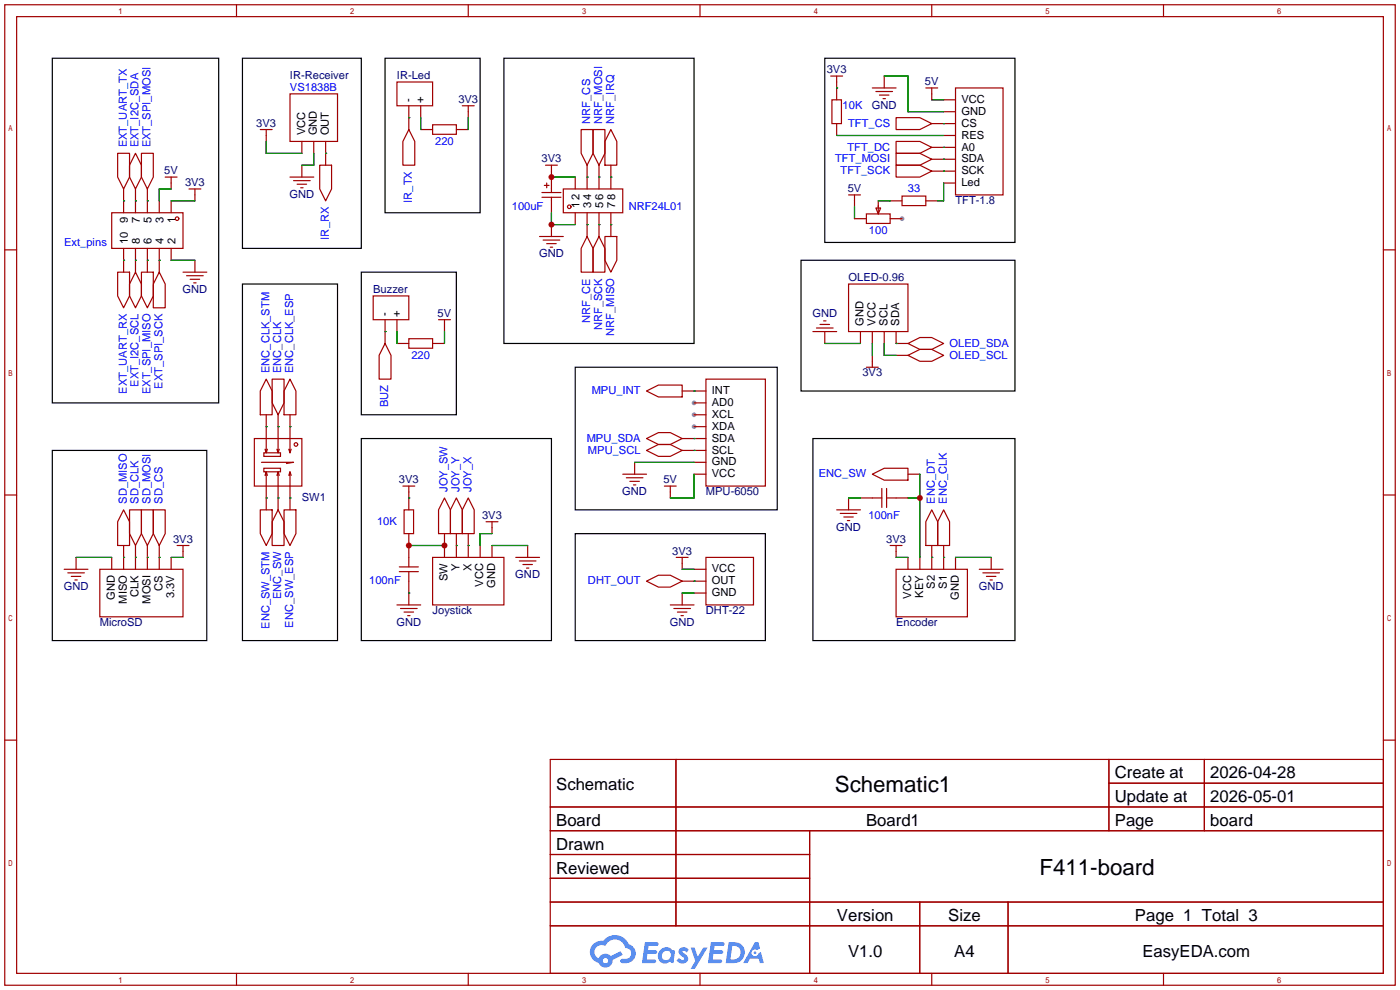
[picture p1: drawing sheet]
<svg xmlns="http://www.w3.org/2000/svg" width="299mm" height="212mm" viewBox="0 0 299 212" stroke-linecap="round" stroke-linejoin="round" font-family="sans-serif">
<g fill="#999">
<circle cx="148.3" cy="86.1" r=".51"/>
<circle cx="148.3" cy="88.6" r=".51"/>
<circle cx="148.3" cy="91.2" r=".51"/>
<circle cx="192.8" cy="46.7" r=".51"/>
</g>
<g fill="none" stroke="#a10000" stroke-width=".25">
<path d="M1 1h297.2v209.6h-297.2zM3.6 3.6h292.1v204.4h-292.1zM50.5 1v2.6M100.1 1v2.6M149.6 1v2.6M199.1 1v2.6M248.7 1v2.6M1 53.4h2.6M295.7 53.4h2.5M1 105.8h2.6M295.7 105.8h2.5M1 158.2h2.6"/>
<path d="M295.7 158.2h2.5M117.6 162.3h178.1v45.7h-178.1zM117.6 172.5h178.1M117.6 177.5h178.1M144.5 162.3v35.6M173 177.5v30.5M237 162.3v15.2M237 167.4h58.7M257.4 162.3v15.2M117.6 182.6h55.4M117.6 192.8h178.1M117.6 187.7h55.4"/>
<path d="M117.6 197.9h178.1M196.6 192.8v15.2M215.4 192.8v15.2M50.5 208v2.6M100.1 208v2.6M149.6 208v2.6M199.1 208v2.6M248.7 208v2.6"/>
</g>
<g fill="#5487ff">
<path d="M145.3 202.7a1.3 1.3 0 0 1 1.9 .3l-.4 .6a.54 .54 0 0 0-.9-.2l.1 .2a1.34 1.34 0 0 1 .9 1.8 1.47 1.47 0 0 1-2.3-.1l.5-.6 .8 .5a.31 .31 0 0 0 .4-.3 .31 .31 0 0 0-.3-.4 1.12 1.12 0 0 1-.7-1.8z"/>
<path d="M147.6 202.5h.9l.6 2 1.2-2h.9l-2.7 4.6h-.9l1-1.7z"/>
<path d="M137.8 201.4h1.7a1.31 1.31 0 0 1 1.2 .2 .4 .4 0 0 1-.3 .5l-1.8 .1-.1 .9h1.6a.4 .4 0 0 1 .4 .4 .4 .4 0 0 1-.5 .4h-1.6l-.2 1.2h1.4a.46 .46 0 0 1 .5 0 .46 .46 0 0 1 .1 .5l-.4 .2h-2.6z"/>
<path d="M151.9 201.4h1.7a1.32 1.32 0 0 1 1.2 .2 .39 .39 0 0 1-.3 .5l-1.8 .1-.1 .9h1.6a.4 .4 0 0 1 .4 .4 .4 .4 0 0 1-.4 .4h-1.7l-.2 1.2h1.4a.46 .46 0 0 1 .5 0 .46 .46 0 0 1 .1 .5l-.4 .2h-2.6z"/>
<path d="M161.3 201.4h.8l.3 1.3-.6 .4a.75 .75 0 0 0-1.1 .3 .75 .75 0 0 0 .5 1 .75 .75 0 0 0 .9-.7l.5-.2 .6 2.3h-.8l-.3-.9h-1.8l-.5 .9h-1z"/>
<path d="M155.7 201.4l-.6 4.4h1.5a2.27 2.27 0 0 0 2.6-2.2 2.27 2.27 0 0 0-2.7-2.2zM156.5 202.1a1.5 1.5 0 0 1 1.8 1.6 1.5 1.5 0 0 1-1.9 1.4h-.3z"/>
<path d="M141.2 203a1.6 1.6 0 0 0-.3 2.3 1.6 1.6 0 0 0 2.3 .2l.7 .3 .3-2.4-.1-.3-.5-.1a1.58 1.58 0 0 0-2.4 0zM141.8 203.5a.98 .98 0 0 1 1.6 .4 .98 .98 0 0 1-1.1 1.3 .94 .94 0 0 1-.9-.7 .94 .94 0 0 1 .4-1z"/>
<path d="M126.8 201.8a2.37 2.37 0 0 0 1.1 4 1.54 1.54 0 0 0 1.8 1 1.54 1.54 0 0 0 1.2-1.6l2.2-1.1-.5-.8-2 1a1.57 1.57 0 0 0-2.7 .5 1.5 1.5 0 0 1-.7-2.1 1.5 1.5 0 0 1 2.2-.5 2.23 2.23 0 0 1 2.3-1.4 2.23 2.23 0 0 1 2 1.8 1.16 1.16 0 0 1 1.2 1.1 1.16 1.16 0 0 1-1.1 1.2h-.7a.47 .47 0 0 0-.5 .4 .47 .47 0 0 0 .4 .5 2.17 2.17 0 0 0 2.5-.9 2.17 2.17 0 0 0-.3-2.7l-.8-.4a3.2 3.2 0 0 0-5.5-.7l-1.1 .1zM128.8 205.3a.6 .6 0 0 1 1.2 0 .6 .6 0 0 1-1.2 0z"/>
<circle cx="161.4" cy="203.6" r=".28"/>
</g>
<g fill="none" stroke="#a10000" stroke-width=".25">
<path d="M84.8 17.5h7.7v5.1h-7.7zM177.5 16.3h2.6M178.8 16.3v5M186.4 18.8h5.1M187.2 19.6h3.6M189 16.3v2.5M197.9 18.8h2.5M199.1 18.8v2.5M204.2 18.8h10.2v22.9h-10.2zM25.1 32.8h2.6v5l-1.3 2.6-1.3-2.6zM29 32.8l1.2 2.5v2.5l-1.2 2.6-1.3-2.6v-2.5zM30.2 32.8h2.6v5l-1.3 2.6-1.3-2.6z"/>
<path d="M35.3 37.8h2.5M36.6 37.8v2.6M55.6 27.7h2.6M56.9 27.7v2.5M62 20.1h10.1v10.1h-10.1zM62 37.8h5.1M62.7 38.6h3.6M63.5 39.4h2M64.5 30.2v2.6M64.5 35.3v2.5M67.1 30.2v2.6M68.3 35.3h2.6v5.1l-1.3 2.5-1.3-2.5z"/>
<path d="M69.6 30.2v5.1M87.4 27.7l1.2 2.5v5.1h-2.5v-5.1zM87.4 22.6v5.1M89.9 22.6v2.5M89.9 27.7h2.6M92.5 26.7h5v2h-5zM97.5 27.7h2.6M98.8 22.6h2.5M100.1 22.6v2.5M116.3 39.6h1M116.6 35.3h2.5M116.8 39.1v1"/>
<path d="M117.9 35.3v5.8M122.9 37.8v2.6M124.2 27.7h2.5v5.1l-1.2 2.5-1.3-2.5zM125.5 35.3v5.1M126.7 27.7h2.6v5.1l-1.3 2.5-1.3-2.5zM128 35.3v5.1M130.6 27.7l1.2 2.5v5.1h-2.5v-5.1zM130.6 35.3v5.1M177.8 21.3h2v5.1h-2zM178.8 26.4v2.6M188 20.3h2M188.7 21.1h.5"/>
<path d="M191.5 25.1h5.1l2.5 1.3-2.5 1.3h-5.1zM191.5 30.2h5.1l2.5 1.3-2.5 1.3h-5.1zM191.5 32.8h5.1l2.5 1.2-2.5 1.3h-5.1zM191.5 35.3h5.1l2.5 1.3-2.5 1.2h-5.1zM199.1 36.6h5.1M199.1 34h5.1M199.1 31.5h5.1M199.1 26.4h5.1M201.7 39.1h2.5M201.7 29h2.5M201.7 23.9h2.5M201.7 21.3h2.5"/>
<path d="M23.9 45.5h15.2v7.6h-15.2zM25.1 58.2h2.6v5l-1.3 2.6-1.3-2.6zM26.4 40.4v5.1M26.4 53.1v5.1M29 58.2l1.2 2.5v2.5l-1.2 2.6-1.3-2.6v-2.5zM29 40.4v5.1M29 53.1v5.1M30.2 58.2h2.6v5l-1.3 2.6-1.3-2.6zM31.5 40.4v5.1M31.5 53.1v5.1M34 58.2l1.3 2.5v5.1h-2.5v-5.1zM34 42.9v2.6"/>
<path d="M34 53.1v5.1M36.6 42.9v2.6M36.6 53.1v2.5M39.1 58.2h5.1M39.9 58.9h3.5M40.4 40.4h2.5M40.6 59.7h2.1M41.7 40.4v2.5M41.7 55.6v2.6M64.3 40.1h.5M115.3 50.5h5.1M115.8 41.1h4.1"/>
<path d="M115.8 42.2h4.1M116.1 51.3h3.5M116.8 52.1h2.1M117.6 52.8h.5M117.9 42.2v3.3M117.9 48v2.5M120.4 40.4h12.7v5.1h-12.7zM122.9 45.5v2.5M125.5 50.5l1.2 2.6v5.1h-2.5v-5.1zM125.5 45.5v5M128 50.5l1.3 2.6v5.1h-2.6v-5.1zM128 45.5v5"/>
<path d="M129.3 50.5h2.5v5.1l-1.2 2.6-1.3-2.6zM130.6 45.5v5M181.4 41.7h2.5M182.6 41.7v2.5M182.6 46.7h2.6M185.2 45.7h5v2.1h-5zM187.2 44.4h1l-.5 1.3zM187.7 42.9v2.6M190.2 42.9h2.6M190.2 46.7h2.6M192.8 41.9h5.1v2h-5.1zM197.9 42.9h2.5"/>
<path d="M41.4 60.5h.5M79.8 63.2h7.6v5.1h-7.6zM82.3 73.4l1.3 2.5v5.1h-2.6v-5.1zM82.3 68.3v5.1M84.8 68.3v2.6M84.8 73.4h2.6M87.4 72.4h5.1v2h-5.1zM92.5 73.4h2.5M93.7 68.3h2.6M95 68.3v2.6M173.7 70.9h5.1M174.5 70.1h3.6"/>
<path d="M175.3 69.3h2M176 68.6h.5M176.3 70.9v2.5M181.4 60.7h12.7v10.2h-12.7zM183.9 70.9v2.5M185.2 78.5h2.5M186.4 70.9v2.5M186.4 75.9v2.6M189 70.9v2.5M191.5 70.9v2.5h2.6M191.5 75.9h2.6M194.1 75.9l2.5-1.2h2.5l2.6 1.2-2.6 1.3h-2.5z"/>
<path d="M194.1 73.4l2.5-1.3h2.5l2.6 1.3-2.6 1.3h-2.5zM54.4 93.7h10.1v10.2h-10.1zM55.9 98.8h6.8l-1.5 .3M56.4 96.8h3.5v.7h-3.5zM56.9 88.6v8.2l-.3-.8M56.9 81l1.3 2.6v5h-2.6v-5zM57.1 96l-.2 .8M58.2 81h2.5v5.1l-1.3 2.5-1.2-2.5zM59.4 88.6v8.2l-.2-.8M59.7 96l-.3 .8M62 88.6v8.2l-.3-.8M62 81l1.2 2.6v5h-2.5v-5z"/>
<path d="M62.2 96l-.2 .8M135.6 98.8v2.5M138.2 83.6l2.5-1.3h5.1v2.5h-5.1zM138.2 96.3l2.5-1.3h2.6l2.5 1.3-2.5 1.2h-2.6zM138.2 93.7l2.5-1.2h2.6l2.5 1.2-2.5 1.3h-2.6zM145.8 83.6h5.1M145.8 93.7h5.1M145.8 96.3h5.1M148.3 86.1h2.6M148.3 88.6h2.6M148.3 91.2h2.6M148.3 98.8h2.6"/>
<path d="M150.9 81h12.7v22.9h-12.7zM16.3 119.1v2.6M23.9 119.1v2.6M26.4 109l1.3 2.5v5.1h-2.6v-5.1zM26.4 116.6v5.1M27.7 109h2.5v5l-1.2 2.6-1.3-2.6zM29 116.6v5.1M30.2 109h2.6v5l-1.3 2.6-1.3-2.6zM31.5 116.6v5.1M32.8 109h2.5v5l-1.3 2.6-1.2-2.6zM34 116.6v5.1M36.6 119.1v2.6"/>
<path d="M37.8 116.6h2.6M39.1 116.6v2.5M55.6 109h2.6v5l-1.3 2.6-1.3-2.6zM56.4 100.1h3.5v.7h-3.5zM56.6 101.6l.3-.8v8.2M56.9 100.8l.2 .8M59.2 101.6l.2-.8v8.2M59.4 109l1.3 2.5v5.1h-2.5v-5.1zM59.4 100.8l.3 .8M60.7 109h2.5v5l-1.2 2.6-1.3-2.6zM61.7 101.6l.3-.8v8.2M62 100.8l.2 .8"/>
<path d="M86.1 103.9h2.5M86.4 109h2v5h-2zM87.4 103.9v5.1M87.4 114v7.2M92.5 119.1h15.2v10.2h-15.2zM95 106.4l1.3 2.6v5h-2.6v-5zM95 114v5.1M97.5 106.4l1.3 2.6v5h-2.5v-5zM97.5 114v5.1M100.1 106.4l1.2 2.6v5h-2.5v-5zM100.1 114v5.1M102.6 116.6v2.5"/>
<path d="M103.9 111.5h2.5M105.2 111.5v2.5M105.2 116.6v2.5M110.2 119.1h5.1M111 119.9h3.6M112.8 116.6v2.5M133.1 101.3h5.1M133.9 102.1h3.5M134.6 102.9h2.1M135.4 103.6h.5M142 103.9h2.5M143.3 103.9v2.5"/>
<path d="M144.5 119.1h2.6M145.8 119.1v2.6M148.3 101.3h2.6M150.9 119.1h10.1v10.2h-10.1zM178.8 109h5.1M179.6 109.7h3.5M180.3 110.5h2.1M181.1 111.3h.5M181.4 106.4v2.6M183.9 106.4h4.6M186.4 101.3l2.6-1.2h5.1v2.5h-5.1zM188.5 104.4v4.1"/>
<path d="M189.5 106.4h4.6M189.5 104.4v4.1M190.2 116.6h2.6M191.5 116.6v2.5M194.1 101.3h2.5M194.1 119.1v2.6M196.6 119.1v2.6M199.1 109l1.3 2.5v5.1h-2.5v-5.1zM199.1 116.6v5.1M201.7 109l1.2 2.5v5.1h-2.5v-5.1zM201.7 116.6v5.1M204.2 119.1v2.6"/>
<path d="M211.8 119.1v2.6M13.7 121.7h5.1M14.5 122.4h3.5M15.2 123.2h2.1M16 124h.5M21.3 121.7h17.8v10.1h-17.8zM84.8 129.3h5.1M85.3 121.2h4.1M85.3 122.2h4.1M85.6 130h3.6M86.4 130.8h2M87.1 131.6h.5"/>
<path d="M87.4 122.2v7.1M111.8 120.6h2M112.5 121.4h.5M138.2 124.2l2.5-1.3h2.6l2.5 1.3-2.5 1.3h-2.6zM143.3 129.3h5M144 130h3.6M144.8 130.8h2M145.5 131.6h.5M145.8 124.2h5.1M145.8 126.7v2.6M148.3 126.7h2.6M148.3 121.7h2.6"/>
<path d="M191.5 121.7h15.3v10.1h-15.3zM209.3 121.7h5.1M210.1 122.4h3.5M210.8 123.2h2.1M211.6 124h.5"/>
<circle cx="37.8" cy="46.7" r=".38"/>
<circle cx="121.7" cy="44.2" r=".38"/>
<circle cx="63.2" cy="95" r=".38"/>
</g>
<g fill="none" stroke="#008700" stroke-width=".25">
<path d="M178.8 18.8h.1M189 16.3h5.1v7.6h7.6M56.9 30.2v2.6h7.6M67.1 32.8v2.5h-2.6M69.6 32.8h.1M87.4 25.1h.1M89.9 25.1v2.6M100.1 25.1v2.6M117.9 37.8h5M125.5 37.8h.1M128 37.8h.1M130.6 37.8h.1"/>
<path d="M178.8 29h22.9M199.1 21.3h2.6M201.7 26.4h.1M201.7 31.5h.1M201.7 34h.1M201.7 36.6h.1M201.7 39.1v3.8h-1.3M26.4 42.9h.1M26.4 55.6h.1M29 42.9h.1M29 55.6h.1M31.5 55.6h.1"/>
<path d="M31.5 42.9h.1M34 55.6h.1M36.6 42.9h5.1M36.6 40.4h-2.6v2.5M36.6 55.6h5.1M117.9 45.5v2.5h5M125.5 48h.1M128 48h.1M130.6 48h.1M182.6 44.2v2.5M187.7 42.9h2.5M82.3 70.9h.1"/>
<path d="M84.8 70.9v2.5M95 70.9v2.5M176.3 73.4h7.6M186.4 73.4v2.5M189 73.4v2.5h2.5M191.5 73.4h.1M56.9 91.2h.1M59.4 91.2h.1M62 91.2h.1M135.6 98.8h12.7M148.3 83.6h.1M148.3 96.3h.1"/>
<path d="M148.3 93.7h.1M16.3 119.1h7.6M26.4 119.1h.1M29 119.1h.1M31.5 119.1h.1M34 119.1h.1M36.6 119.1h2.5M56.9 106.4h.1M59.4 106.4h.1M62 106.4h.1M87.4 106.4h.1M87.4 116.6h7.6"/>
<path d="M97.5 116.6h.1M100.1 116.6h.1M105.2 116.6h7.6M105.2 114h-2.6v2.6M148.3 101.3v5.1h-5M181.4 106.4h2.5M191.5 119.1h2.6M194.1 106.4h2.5M196.6 101.3v17.8M199.1 119.1h.1M201.7 119.1h.1M204.2 119.1h7.6"/>
<path d="M87.4 126.7h.1M145.8 121.7h2.5M145.8 126.7h2.5M148.3 124.2h.1"/>
</g>
<g fill="none" stroke="#000" stroke-width=".25">
<path d="M11.2 12.4h35.5v73.7h-35.5zM51.8 12.4h25.4v40.7h-25.4zM82.3 12.4h20.3v33.1h-20.3zM107.7 12.4h40.6v61h-40.6zM176.3 12.4h40.6v39.4h-40.6zM77.2 58.2h20.3v30.4h-20.3zM171.2 55.6h45.7v28h-45.7zM51.8 60.7h20.3v76.2h-20.3zM122.9 78.5h43.2v30.5h-43.2zM11.2 96.3h33v40.6h-33zM77.2 93.7h40.7v43.2h-40.7zM173.7 93.7h43.2v43.2h-43.2z"/>
<path d="M122.9 114h40.7v22.9h-40.7z"/>
</g>
<g fill="#c00">
<circle cx="196.6" cy="106.4" r=".63"/>
<circle cx="87.4" cy="116.6" r=".63"/>
<circle cx="95" cy="116.6" r=".63"/>
<circle cx="117.9" cy="37.8" r=".63"/>
<circle cx="117.9" cy="48" r=".63"/>
</g>
<g font-size="4.8">
<text x="178.4" y="169.2">Schematic1</text>
<text x="222.2" y="187">F411-board</text>
</g>
<g font-size="3.6">
<text x="238.3" y="166.4">Create at</text>
<text x="258.7" y="166.4">2026-04-28</text>
<text x="118.9" y="168.9">Schematic</text>
<text x="238.3" y="171.5">Update at</text>
<text x="258.7" y="171.5">2026-05-01</text>
<text x="118.9" y="176.5">Board</text>
<text x="185.1" y="176.5">Board1</text>
<text x="238.3" y="176.5">Page</text>
<text x="258.7" y="176.5">board</text>
<text x="118.9" y="181.6">Drawn</text>
<text x="118.9" y="186.7">Reviewed</text>
<text x="178.9" y="196.9">Version</text>
<text x="202.7" y="196.9">Size</text>
<text x="242.6" y="196.9">Page 1 Total 3</text>
<text x="181.3" y="204.5">V1.0</text>
<text x="204" y="204.5">A4</text>
<text x="244.2" y="204.5">EasyEDA.com</text>
</g>
<g font-size="2.4" fill="#000080">
<text x="62" y="16.9">IR-Receiver</text>
<text x="84.8" y="16.9">IR-Led</text>
<text x="176.7" y="15.7">3V3</text>
<text x="98" y="22">3V3</text>
<text x="186.3" y="23.3">GND</text>
<text x="197.7" y="18.2">5V</text>
<text x="54.8" y="27.1">3V3</text>
<text x="115.7" y="34.7">3V3</text>
<text x="35.1" y="37.2">5V</text>
<text x="39.5" y="39.8">3V3</text>
<text x="181.2" y="41.1">5V</text>
<text x="61.9" y="42.3">GND</text>
<text x="204.2" y="43.6">TFT-1.8</text>
<text x="115.2" y="55">GND</text>
<text x="39" y="62.6">GND</text>
<text x="79.8" y="62.6">Buzzer</text>
<text x="181.4" y="60.1">OLED-0.96</text>
<text x="93.5" y="67.7">5V</text>
<text x="173.6" y="67.7">GND</text>
<text x="184.3" y="80.4">3V3</text>
<text x="64.5" y="107.1">SW1</text>
<text x="85.3" y="103.3">3V3</text>
<text x="133" y="105.8">GND</text>
<text x="141.8" y="103.3">5V</text>
<text x="150.9" y="105.8">MPU-6050</text>
<text x="103" y="110.9">3V3</text>
<text x="178.7" y="113.4">GND</text>
<text x="37" y="116">3V3</text>
<text x="143.7" y="118.5">3V3</text>
<text x="189.4" y="116">3V3</text>
<text x="110.1" y="123.6">GND</text>
<text x="13.6" y="126.1">GND</text>
<text x="92.5" y="131.2">Joystick</text>
<text x="150.9" y="131.2">DHT-22</text>
<text x="209.2" y="126.1">GND</text>
<text x="21.3" y="133.8">MicroSD</text>
<text x="84.7" y="133.8">GND</text>
<text x="143.2" y="133.8">GND</text>
<text x="191.5" y="133.8">Encoder</text>
</g>
<g font-size="2.4" fill="#00f">
<text x="62" y="19.5">VS1838B</text>
<text x="180.1" y="23.3">10K</text>
<text x="126.1" y="26.4" transform="rotate(-90 126.1 26.4)">NRF_CS</text>
<text x="128.7" y="26.4" transform="rotate(-90 128.7 26.4)">NRF_MOSI</text>
<text x="131.2" y="26.4" transform="rotate(-90 131.2 26.4)">NRF_IRQ</text>
<text x="181.3" y="27.1">TFT_CS</text>
<text x="27.1" y="31.5" transform="rotate(-90 27.1 31.5)">EXT_UART_TX</text>
<text x="29.6" y="31.5" transform="rotate(-90 29.6 31.5)">EXT_I2C_SDA</text>
<text x="32.2" y="31.5" transform="rotate(-90 32.2 31.5)">EXT_SPI_MOSI</text>
<text x="93" y="30.9">220</text>
<text x="178.5" y="34.7">TFT_MOSI</text>
<text x="181.1" y="32.2">TFT_DC</text>
<text x="179.7" y="37.2">TFT_SCK</text>
<text x="194.1" y="41.1">33</text>
<text x="88" y="43.3" transform="rotate(-90 88 43.3)">IR_TX</text>
<text x="109.4" y="44.9">100uF</text>
<text x="134.4" y="44.9">NRF24L01</text>
<text x="13.7" y="52.5">Ext_pins</text>
<text x="70.3" y="51.2" transform="rotate(-90 70.3 51.2)">IR_RX</text>
<text x="185.7" y="49.9">100</text>
<text x="126.1" y="69" transform="rotate(-90 126.1 69)">NRF_CE</text>
<text x="128.7" y="70.5" transform="rotate(-90 128.7 70.5)">NRF_SCK</text>
<text x="131.2" y="71.7" transform="rotate(-90 131.2 71.7)">NRF_MISO</text>
<text x="87.9" y="76.6">220</text>
<text x="202.9" y="76.6">OLED_SCL</text>
<text x="202.9" y="74.1">OLED_SDA</text>
<text x="29.6" y="82.7" transform="rotate(-90 29.6 82.7)">EXT_I2C_SCL</text>
<text x="34.7" y="83.1" transform="rotate(-90 34.7 83.1)">EXT_SPI_SCK</text>
<text x="57.6" y="79.8" transform="rotate(-90 57.6 79.8)">ENC_CLK_STM</text>
<text x="60.1" y="79.8" transform="rotate(-90 60.1 79.8)">ENC_CLK</text>
<text x="62.6" y="79.8" transform="rotate(-90 62.6 79.8)">ENC_CLK_ESP</text>
<text x="27.1" y="84.1" transform="rotate(-90 27.1 84.1)">EXT_UART_RX</text>
<text x="32.2" y="84.3" transform="rotate(-90 32.2 84.3)">EXT_SPI_MISO</text>
<text x="83" y="87.1" transform="rotate(-90 83 87.1)">BUZ</text>
<text x="126.5" y="84.2">MPU_INT</text>
<text x="125.4" y="94.4">MPU_SDA</text>
<text x="125.7" y="96.9">MPU_SCL</text>
<text x="27.1" y="107.7" transform="rotate(-90 27.1 107.7)">SD_MISO</text>
<text x="29.6" y="107.7" transform="rotate(-90 29.6 107.7)">SD_CLK</text>
<text x="32.2" y="107.7" transform="rotate(-90 32.2 107.7)">SD_MOSI</text>
<text x="34.7" y="107.7" transform="rotate(-90 34.7 107.7)">SD_CS</text>
<text x="95.7" y="105.2" transform="rotate(-90 95.7 105.2)">JOY_SW</text>
<text x="98.2" y="105.2" transform="rotate(-90 98.2 105.2)">JOY_Y</text>
<text x="100.7" y="105.2" transform="rotate(-90 100.7 105.2)">JOY_X</text>
<text x="175" y="102">ENC_SW</text>
<text x="199.8" y="107.7" transform="rotate(-90 199.8 107.7)">ENC_DT</text>
<text x="202.3" y="107.7" transform="rotate(-90 202.3 107.7)">ENC_CLK</text>
<text x="80.6" y="112.2">10K</text>
<text x="185.6" y="110.9">100nF</text>
<text x="78.9" y="124.9">100nF</text>
<text x="125.7" y="124.9">DHT_OUT</text>
<text x="60.1" y="128" transform="rotate(-90 60.1 128)">ENC_SW</text>
<text x="57.6" y="134.4" transform="rotate(-90 57.6 134.4)">ENC_SW_STM</text>
<text x="62.6" y="134.1" transform="rotate(-90 62.6 134.1)">ENC_SW_ESP</text>
</g>
<g font-size="2.4">
<text x="88" y="21.7" transform="rotate(-90 88 21.7)">-</text>
<text x="90.6" y="22" transform="rotate(-90 90.6 22)">+</text>
<text x="205.5" y="22">VCC</text>
<text x="65.2" y="29" transform="rotate(-90 65.2 29)">VCC</text>
<text x="67.7" y="29" transform="rotate(-90 67.7 29)">GND</text>
<text x="70.3" y="29" transform="rotate(-90 70.3 29)">OUT</text>
<text x="205.5" y="29.6">RES</text>
<text x="205.5" y="27.1">CS</text>
<text x="205.5" y="24.5">GND</text>
<text x="205.5" y="34.7">SDA</text>
<text x="205.5" y="32.2">A0</text>
<text x="205.5" y="39.8">Led</text>
<text x="205.5" y="37.2">SCK</text>
<text x="27.3" y="47.7" transform="rotate(-90 27.3 47.7)">9</text>
<text x="29.9" y="47.7" transform="rotate(-90 29.9 47.7)">7</text>
<text x="32.4" y="47.7" transform="rotate(-90 32.4 47.7)">5</text>
<text x="34.9" y="47.7" transform="rotate(-90 34.9 47.7)">3</text>
<text x="37.5" y="47.7" transform="rotate(-90 37.5 47.7)">1</text>
<text x="123.8" y="44.5" transform="rotate(-90 123.8 44.5)">1</text>
<text x="123.8" y="42.7" transform="rotate(-90 123.8 42.7)">2</text>
<text x="126.4" y="44.5" transform="rotate(-90 126.4 44.5)">3</text>
<text x="126.4" y="42.7" transform="rotate(-90 126.4 42.7)">4</text>
<text x="128.9" y="44.5" transform="rotate(-90 128.9 44.5)">5</text>
<text x="128.9" y="42.7" transform="rotate(-90 128.9 42.7)">6</text>
<text x="131.5" y="44.5" transform="rotate(-90 131.5 44.5)">7</text>
<text x="131.5" y="42.7" transform="rotate(-90 131.5 42.7)">8</text>
<text x="27.3" y="52.1" transform="rotate(-90 27.3 52.1)">10</text>
<text x="29.9" y="52.1" transform="rotate(-90 29.9 52.1)">8</text>
<text x="32.4" y="52.1" transform="rotate(-90 32.4 52.1)">6</text>
<text x="34.9" y="52.1" transform="rotate(-90 34.9 52.1)">4</text>
<text x="37.5" y="52.1" transform="rotate(-90 37.5 52.1)">2</text>
<text x="83" y="67.5" transform="rotate(-90 83 67.5)">-</text>
<text x="85.5" y="67.8" transform="rotate(-90 85.5 67.8)">+</text>
<text x="184.6" y="69.6" transform="rotate(-90 184.6 69.6)">GND</text>
<text x="187.1" y="69.6" transform="rotate(-90 187.1 69.6)">VCC</text>
<text x="189.6" y="69.6" transform="rotate(-90 189.6 69.6)">SCL</text>
<text x="192.2" y="69.6" transform="rotate(-90 192.2 69.6)">SDA</text>
<text x="152.1" y="84.2">INT</text>
<text x="152.1" y="86.8">AD0</text>
<text x="152.1" y="89.3">XCL</text>
<text x="152.1" y="91.9">XDA</text>
<text x="152.1" y="94.4">SDA</text>
<text x="152.1" y="96.9">SCL</text>
<text x="152.1" y="99.5">GND</text>
<text x="152.1" y="102">VCC</text>
<text x="95.7" y="124.2" transform="rotate(-90 95.7 124.2)">SW</text>
<text x="98.2" y="122" transform="rotate(-90 98.2 122)">Y</text>
<text x="100.7" y="122" transform="rotate(-90 100.7 122)">X</text>
<text x="103.3" y="125.4" transform="rotate(-90 103.3 125.4)">VCC</text>
<text x="105.8" y="125.7" transform="rotate(-90 105.8 125.7)">GND</text>
<text x="152.1" y="124.9">OUT</text>
<text x="152.1" y="122.3">VCC</text>
<text x="199.8" y="125.8" transform="rotate(-90 199.8 125.8)">S2</text>
<text x="202.3" y="125.8" transform="rotate(-90 202.3 125.8)">S1</text>
<text x="24.5" y="128.2" transform="rotate(-90 24.5 128.2)">GND</text>
<text x="27.1" y="129" transform="rotate(-90 27.1 129)">MISO</text>
<text x="29.6" y="127.6" transform="rotate(-90 29.6 127.6)">CLK</text>
<text x="32.2" y="129" transform="rotate(-90 32.2 129)">MOSI</text>
<text x="34.7" y="126.2" transform="rotate(-90 34.7 126.2)">CS</text>
<text x="37.2" y="127.8" transform="rotate(-90 37.2 127.8)">3.3V</text>
<text x="152.1" y="127.4">GND</text>
<text x="194.7" y="128" transform="rotate(-90 194.7 128)">VCC</text>
<text x="197.3" y="127.7" transform="rotate(-90 197.3 127.7)">KEY</text>
<text x="204.9" y="128.2" transform="rotate(-90 204.9 128.2)">GND</text>
</g>
</svg>
